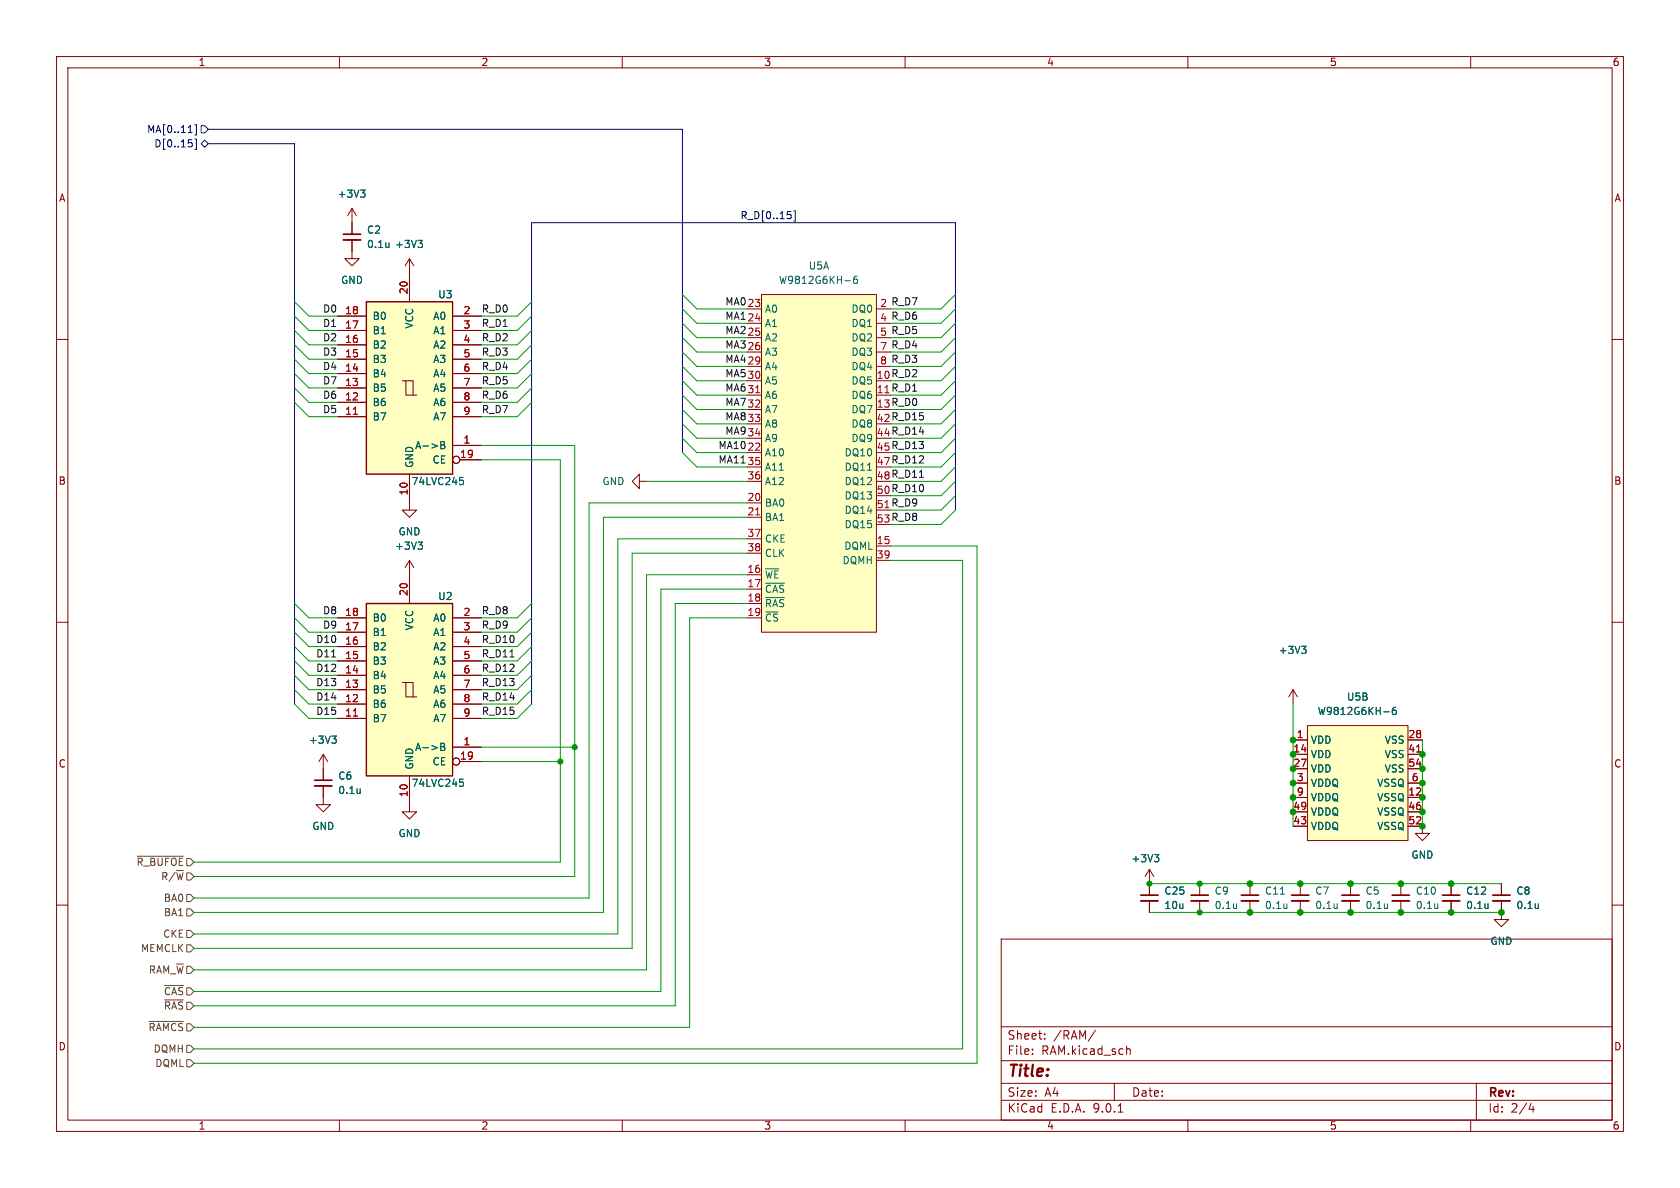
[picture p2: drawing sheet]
<svg xmlns="http://www.w3.org/2000/svg" width="297mm" height="210mm" viewBox="0 0 297 210" stroke-linecap="round" stroke-linejoin="round" font-family="sans-serif">
<g fill="none" stroke="#840000" stroke-width=".18">
<path d="M10 10h277v190h-277zM12 12h273v186h-273zM60 10v2M110 10v2M160 10v2M210 10v2M260 10v2M10 60h2M285 60h2M113 85.1v-1.3l-1.2 1.3 1.2 1.3v-1.3h1.3M10 110h2M285 110h2"/>
<path d="M57.1 133.4v4.5M57.1 138.9v2.1M57.1 133.4l-.7 1.2M57.1 133.4l.8 1.2M221 156.2v2M221 159.3v2M10 160h2M177 166h108v32h-108zM285 160h2M60 198v2M110 198v2M160 198v2"/>
<path d="M177 194.5h108M177 191.5h108M177 187.5h108M177 181.5h108M182.5 186.3v.1M182.5 185.5v.1M184.7 183.6v.1M184.7 182.8v.1M193.7 182.1l-1.3 2M197 191.5v3M197.7 196.6h.8M199.2 185.5l.2-.1 .3 .1 .1 .9"/>
<path d="M210 198v2M260 198v2M261 191.5v6.5M270.7 195l-.4 1.1h.9M271 195.6v1"/>
</g>
<path d="M55.6 137.9h3.1M219.5 158.2h3" fill="none" stroke="#840000" stroke-width=".3"/>
<path d="M55.6 138.9h3.1M219.5 159.3h3" fill="none" stroke="#840000" stroke-width=".33"/>
<path d="M58.7 130.1h.7l-.4 .5M59.2 130.6l.2 .2v.3l-.2 .3M63.7 139.4v.9M63.7 140.2h-.1M226.4 158.1h.7M227.5 159.8v.8M227.5 160.5h-.1" fill="none" stroke="#006464" stroke-width=".18"/>
<path d="M64.8 106.7h15.2v30.5h-15.2z" fill="#ffffc2"/>
<g fill="none" stroke="#840000" stroke-width=".18">
<path d="M62.2 36.8l-.7 1.3M62.2 36.8l.8 1.3M62.2 36.8v4.6M62.2 42.4v3.3h1.3l-1.3 1.3-1.2-1.3h1.2M59.7 109.2h5.1M59.7 111.8h5.1M59.7 114.3h5.1M59.7 116.8h5.1M59.7 119.4h5.1M72.4 101.6v5.1M80 109.2h5.1M80 111.8h5.1"/>
<path d="M80 114.3h5.1M80 116.8h5.1M80 119.4h5.1M59.7 121.9h5.1M59.7 124.5h5.1M59.7 127h5.1M71.1 120.7h.7v2.5h1.9M71.8 120.7h1.2v2.5M72.4 137.2v6.3h1.3l-1.3 1.3-1.3-1.3h1.3M80 121.9h5.1M80 124.5h5.1M80 127h5.1"/>
<path d="M80 132.1h5.1M81.3 134.6h3.8M57.1 141v1.2h1.3l-1.3 1.3-1.2-1.3h1.2M238.8 156.2v2M238.8 159.3v2M256.5 156.2v2M256.5 159.3v2M265.4 159.3v3.3h1.3l-1.3 1.2-1.2-1.2h1.2M265.4 156.2v2"/>
<circle cx="80.6" cy="134.6" r=".63"/>
</g>
<path d="M64.8 106.7h15.2v30.5h-15.2z" fill="none" stroke="#840000" stroke-width=".25"/>
<g fill="none" stroke="#006464" stroke-width=".18">
<path d="M63.7 33.6h.8l-.4 .5M64.3 34.1l.2 .2v.3l-.2 .3M68.8 42.9v.9M68.8 43.6l-.1 .1M77.9 131.4h.4l.3 .2-.3 .4 .3 .1 .1 .3-.3 .3h-.5zM77.9 132h.4M81.3 137.7h.6M81.4 138.2h.3l.2 .3v.4l-.5 .1M245.3 159.8v.8M263.1 159.8v.8M272 159.8v.8M245.3 160.5h-.1"/>
<path d="M263.1 160.5h-.1M272 160.5h-.1"/>
</g>
<path d="M62.5 126.6h.7" fill="none" stroke="#a90000" stroke-width=".18"/>
<path d="M60.7 41.4h3.1M237.2 158.2h3.1M255 158.2h3.1M263.9 158.2h3.1" fill="none" stroke="#840000" stroke-width=".3"/>
<path d="M60.7 42.4h3.1M237.2 159.3h3.1M255 159.3h3.1M263.9 159.3h3.1" fill="none" stroke="#840000" stroke-width=".33"/>
<path d="M231.1 128.3h17.8v20.3h-17.8z" fill="#ffffc2"/>
<g fill="none" stroke="#840000" stroke-width=".18">
<path d="M228.6 130.8h2.5M228.6 133.4h2.5M228.6 135.9h2.5M228.6 138.4h2.5M228.6 121.9l-.8 1.3M228.6 121.9l.8 1.3M228.6 121.9v2.6M231.1 128.3h17.8v20.3h-17.8zM248.9 130.8h2.6M248.9 133.4h2.6M248.9 135.9h2.6M248.9 138.4h2.6"/>
<path d="M212.1 156.2v2M212.1 159.3v2M228.6 141h2.5M228.6 143.5h2.5M228.6 146.1h2.5M229.9 156.2v2M229.9 159.3v2M248.9 141h2.6M248.9 143.5h2.6M248.9 146.1h2.6"/>
</g>
<path d="M250.4 132.9h.8" fill="none" stroke="#a90000" stroke-width=".18"/>
<path d="M230.1 114.2h.8l-.4 .5M230.7 114.7l.2 .3v.3l-.2 .2M244.6 125.8h1M246.7 125l-.3 .1a.86 .86 0 0 0 0 1.2l.4-.1 .1-.4-.3-.3-.3 .1-.2 .2M218.6 159.8v.8M236.4 159.8v.8M218.6 160.5h.1M236.4 160.5h-.1" fill="none" stroke="#006464" stroke-width=".18"/>
<path d="M210.6 158.2h3M228.3 158.2h3.1" fill="none" stroke="#840000" stroke-width=".3"/>
<path d="M210.6 159.3h3M228.3 159.3h3.1" fill="none" stroke="#840000" stroke-width=".33"/>
<path d="M134.6 52.1h20.3v59.7h-20.3z" fill="#ffffc2"/>
<g fill="none" stroke="#840000" stroke-width=".18">
<path d="M72.4 45.7l-.8 1.3M72.4 45.7l.8 1.3M72.4 45.7v2.6M132.1 54.6h2.5M132.1 57.2h2.5M132.1 59.7h2.5M134.6 52.1h20.3v59.7h-20.3zM154.9 59.7h2.6M132.1 62.2h2.5M132.1 64.8h2.5M132.1 67.3h2.5M132.1 69.9h2.5"/>
<path d="M132.1 72.4h2.5M132.1 74.9h2.5M132.1 77.5h2.5M154.9 62.2h2.6M154.9 64.8h2.6M132.1 80h2.5M132.1 82.6h2.5M132.1 85.1h2.5M132.1 88.9h2.5M132.1 91.4h2.5M132.1 95.3h2.5M132.1 97.8h2.5"/>
<path d="M154.9 96.5h2.6M154.9 99.1h2.6M132.1 101.6h2.5M132.1 104.1h2.5M132.1 106.7h2.5M132.1 109.2h2.5M203.2 153.7l-.8 1.2M203.2 153.7l.8 1.2M203.2 153.7v4.5M203.2 159.3v2M247.6 156.2v2M247.6 159.3v2"/>
<path d="M251.5 146.1v1.2h1.2l-1.2 1.3-1.3-1.3h1.3"/>
</g>
<path d="M133.6 69.4h.7M133.6 91h.7" fill="none" stroke="#a90000" stroke-width=".18"/>
<path d="M73.9 42.5h.8l-.4 .5M74.4 43l.3 .2v.3l-.3 .3M149.4 49.6h.9M151.5 48.8l-.4 .1a.86 .86 0 0 0 0 1.2l.5-.1v-.4l-.2-.3h-.3l-.2 .3M135.4 100.6h2.3M135.4 103.1h3.3M135.4 105.6h3.3M204.1 151.1h.8l-.5 .5M204.6 151.6l.3 .2v.3l-.3 .2M254.2 159.8v.8M254.2 160.5h-.1" fill="none" stroke="#006464" stroke-width=".18"/>
<path d="M201.7 158.2h3M246.1 158.2h3.1" fill="none" stroke="#840000" stroke-width=".3"/>
<path d="M201.7 159.3h3M246.1 159.3h3.1" fill="none" stroke="#840000" stroke-width=".33"/>
<path d="M64.8 53.3h15.2v30.5h-15.2z" fill="#ffffc2"/>
<g fill="none" stroke="#840000" stroke-width=".18">
<path d="M62.2 39.4v2M59.7 55.9h5.1M59.7 58.4h5.1M62.2 42.4v2.1M72.4 48.3v5M80 55.9h5.1M80 58.4h5.1M59.7 61h5.1M59.7 63.5h5.1M59.7 66h5.1M59.7 68.6h5.1M59.7 71.1h5.1"/>
<path d="M59.7 73.7h5.1M71.1 67.3h.7v2.6h1.9M71.8 67.3h1.2v2.6M80 61h5.1M80 63.5h5.1M80 66h5.1M80 68.6h5.1M80 71.1h5.1M80 73.7h5.1M80 78.7h5.1M72.4 83.8v6.4h1.3l-1.3 1.2-1.3-1.2h1.3M72.4 99.1v7.6"/>
<path d="M72.4 99.1l-.8 1.2M72.4 99.1l.8 1.2M81.3 81.3h3.8M59.7 109.2h5.1M59.7 111.8h5.1M59.7 114.3h5.1M59.7 116.8h5.1M59.7 119.4h5.1M80 109.2h5.1M80 111.8h5.1M80 114.3h5.1M80 116.8h5.1"/>
<path d="M80 119.4h5.1M57.1 135.9v2M57.1 138.9v2.1M59.7 121.9h5.1M59.7 124.5h5.1M59.7 127h5.1M72.4 137.2v5M80 121.9h5.1M80 124.5h5.1M80 127h5.1M80 132.1h5.1M81.3 134.6h3.8"/>
<path d="M228.6 130.8h2.5M228.6 133.4h2.5M228.6 135.9h2.5M228.6 138.4h2.5M248.9 130.8h2.6M248.9 133.4h2.6M248.9 135.9h2.6M248.9 138.4h2.6M203.2 156.2v2M203.2 159.3v2M228.6 141h2.5M228.6 143.5h2.5"/>
<path d="M228.6 146.1h2.5M248.9 141h2.6M248.9 143.5h2.6M248.9 146.1h2.6M256.5 156.2v2M256.5 159.3v2M265.4 156.2v2M265.4 159.3v2"/>
<circle cx="80.6" cy="81.3" r=".63"/>
<circle cx="80.6" cy="134.6" r=".63"/>
</g>
<path d="M64.8 53.3h15.2v30.5h-15.2z" fill="none" stroke="#840000" stroke-width=".25"/>
<g fill="none" stroke="#006464" stroke-width=".18">
<path d="M63.7 33.6h.8l-.4 .5M64.3 34.1l.2 .2v.3l-.2 .3M68.8 42.9v.9M68.8 43.6l-.1 .1M73.9 42.5h.8l-.4 .5M74.4 43l.3 .2v.3l-.3 .3M77.9 78h.4l.3 .3-.3 .4 .3 .1 .1 .3-.3 .2h-.5zM77.9 78.7h.4M73.9 95.8h.8l-.4 .5M74.4 96.3l.3 .3v.3l-.3 .2M81.3 84.4h.6M81.4 84.9h.3l.2 .2-.1 .5-.4 .1"/>
<path d="M230.1 114.2h.8l-.4 .5M230.7 114.7l.2 .3v.3l-.2 .2M58.7 130.1h.7l-.4 .5M59.2 130.6l.2 .2v.3l-.2 .3M63.7 139.4v.9M77.9 131.4h.4l.3 .2-.3 .4 .3 .1 .1 .3-.3 .3h-.5zM77.9 132h.4M81.3 137.7h.6M81.4 138.2h.3l.2 .3v.4l-.5 .1M244.6 125.8h1M246.7 125l-.3 .1a.86 .86 0 0 0 0 1.2l.4-.1 .1-.4-.3-.3-.3 .1-.2 .2M63.7 140.2h-.1"/>
<path d="M204.1 151.1h.8l-.5 .5M204.6 151.6l.3 .2v.3l-.3 .2M263.1 159.8v.8M272 159.8v.8M263.1 160.5h-.1M272 160.5h-.1"/>
</g>
<path d="M62.5 73.2h.7M62.5 126.6h.7M250.4 132.9h.8" fill="none" stroke="#a90000" stroke-width=".18"/>
<path d="M24.3 151.4h8.1M33 158.1h.7l.6 .7-.6 .6h-.7zM29.1 174.2h3.3M29.1 176.8h3.3M31.2 170.4h1.2M33 160.7h.7l.6 .6-.6 .6h-.7zM33 164.5h.7l.6 .6-.6 .6h-.7zM33 167h.7l.6 .6-.6 .7h-.7zM26.4 180.6h6M33 184.8h.7l.6 .6-.6 .7h-.7zM33 187.3h.7l.6 .7-.6 .6h-.7z" fill="none" stroke="#725600" stroke-width=".18"/>
<g fill="none" stroke="#000084" stroke-width=".18">
<path d="M33.3 23.4h.7M33.3 24.7h.6M33.9 25.3l.1 .1-.1 .5M34.4 22h.3v1.9h-.3M34.4 24.6h.3v1.8h-.3M35.6 22.2h.6l.6 .7-.6 .6h-.6zM35.6 25.4l.6-.6 .6 .6-.6 .6zM36.8 22.9h83.8v57.1M36.8 25.4h15.3v99.1M139.2 37.4h.6M139.7 37.9l.2 .2-.2 .5M140.3 37.3h.3v1.8h-.3"/>
<path d="M168.9 90.2v-50.8h-74.9v85.1"/>
</g>
<path d="M162.5 84.4h.8M58.6 116.1h.7M90.1 116.1h.8" fill="none" stroke="#0f0f0f" stroke-width=".18"/>
<g fill="none" stroke="#009600" stroke-width=".18">
<path d="M52.1 55.9l2.5 2.5h5.1M52.1 58.4l2.5 2.6h5.1M52.1 53.3l2.5 2.6h5.1M94 55.9l-2.6 2.5h-6.3M94 58.4l-2.6 2.6h-6.3M94 53.3l-2.6 2.6h-6.3M120.6 52.1l2.6 2.5h8.9M120.6 54.6l2.6 2.6h8.9M120.6 59.7l2.6 2.5h8.9M120.6 57.2l2.6 2.5h8.9M168.9 52.1l-2.5 2.5h-8.9M168.9 54.6l-2.5 2.6h-8.9"/>
<path d="M168.9 59.7l-2.5 2.5h-8.9M168.9 57.2l-2.5 2.5h-8.9M52.1 71.1l2.5 2.6h5.1M52.1 68.6l2.5 2.5h5.1M52.1 66l2.5 2.6h5.1M52.1 63.5l2.5 2.5h5.1M52.1 61l2.5 2.5h5.1M85.1 78.7h16.5v76.2h-67.3M94 71.1l-2.6 2.6h-6.3M94 68.6l-2.6 2.5h-6.3M94 66l-2.6 2.6h-6.3M94 63.5l-2.6 2.5h-6.3"/>
<path d="M94 61l-2.6 2.5h-6.3M120.6 74.9l2.6 2.6h8.9M120.6 72.4l2.6 2.5h8.9M120.6 67.3l2.6 2.6h8.9M120.6 64.8l2.6 2.5h8.9M120.6 69.9l2.6 2.5h8.9M120.6 77.5l2.6 2.5h8.9M120.6 62.2l2.6 2.6h8.9M168.9 74.9l-2.5 2.6h-8.9M168.9 72.4l-2.5 2.5h-8.9M168.9 67.3l-2.5 2.6h-8.9M168.9 64.8l-2.5 2.5h-8.9"/>
<path d="M168.9 69.9l-2.5 2.5h-8.9M168.9 77.5l-2.5 2.5h-8.9M168.9 62.2l-2.5 2.6h-8.9M85.1 81.3h14v71.1h-64.8M114.3 85.1h17.8M120.6 80l2.6 2.6h8.9M132.1 91.4h-25.4v69.9h-72.4M132.1 97.8h-20.3v69.8h-77.5M132.1 95.3h-22.9v69.8h-74.9M132.1 88.9h-28v69.9h-69.8M157.5 99.1h12.7v86.3h-135.9M157.5 96.5h15.2v91.5h-138.4"/>
<path d="M168.9 85.1l-2.5 2.5h-8.9M168.9 82.6l-2.5 2.5h-8.9M168.9 90.2l-2.5 2.5h-8.9M168.9 80l-2.5 2.6h-8.9M168.9 87.6l-2.5 2.6h-8.9M52.1 106.7l2.5 2.5h5.1M52.1 116.8l2.5 2.6h5.1M52.1 119.4l2.5 2.5h5.1M52.1 109.2l2.5 2.6h5.1M52.1 114.3l2.5 2.5h5.1M52.1 111.8l2.5 2.5h5.1M94 106.7l-2.6 2.5h-6.3"/>
<path d="M94 116.8l-2.6 2.6h-6.3M94 119.4l-2.6 2.5h-6.3M94 109.2l-2.6 2.6h-6.3M94 114.3l-2.6 2.5h-6.3M94 111.8l-2.6 2.5h-6.3M132.1 104.1h-15.3v71.2h-82.5M132.1 109.2h-10.2v72.4h-87.6M132.1 106.7h-12.7v71.1h-85.1M132.1 101.6h-17.8v69.9h-80M52.1 121.9l2.5 2.6h5.1M52.1 124.5l2.5 2.5h5.1M85.1 134.6h14"/>
<path d="M85.1 132.1h16.5M94 121.9l-2.6 2.6h-6.3M94 124.5l-2.6 2.5h-6.3M228.6 124.5v21.6M251.5 130.8v15.3M203.2 156.2h62.2M203.2 161.3h62.2"/>
</g>
<g fill="#009600" stroke="#009600" stroke-width=".18">
<circle cx="238.8" cy="156.2" r=".51"/>
<circle cx="229.9" cy="156.2" r=".51"/>
<circle cx="229.9" cy="161.3" r=".51"/>
<circle cx="251.5" cy="143.5" r=".51"/>
<circle cx="251.5" cy="146.1" r=".51"/>
<circle cx="251.5" cy="141" r=".51"/>
<circle cx="256.5" cy="161.3" r=".51"/>
<circle cx="247.7" cy="156.2" r=".51"/>
<circle cx="256.5" cy="156.2" r=".51"/>
<circle cx="251.5" cy="135.9" r=".51"/>
<circle cx="251.5" cy="133.4" r=".51"/>
<circle cx="251.5" cy="138.4" r=".51"/>
<circle cx="238.8" cy="161.3" r=".51"/>
<circle cx="247.7" cy="161.3" r=".51"/>
<circle cx="265.4" cy="161.3" r=".51"/>
<circle cx="101.6" cy="132.1" r=".46"/>
<circle cx="99.1" cy="134.6" r=".46"/>
<circle cx="203.2" cy="156.2" r=".46"/>
<circle cx="228.6" cy="141" r=".51"/>
<circle cx="228.6" cy="143.5" r=".51"/>
<circle cx="228.6" cy="138.4" r=".51"/>
<circle cx="228.6" cy="130.8" r=".51"/>
<circle cx="221" cy="156.2" r=".51"/>
<circle cx="228.6" cy="133.4" r=".51"/>
<circle cx="228.6" cy="135.9" r=".51"/>
<circle cx="221" cy="161.3" r=".51"/>
<circle cx="212.1" cy="161.3" r=".46"/>
<circle cx="212.1" cy="156.2" r=".46"/>
</g>
<text font-size="2.8" fill="#840000" x="178" y="190.9">Title:</text>
<g font-size="2.1" fill="#840000">
<text x="178" y="184">Sheet:</text>
<text x="186.2" y="184">/RAM/</text>
<text x="178" y="186.7">File:</text>
<text x="184.1" y="186.7">RAM.kicad_sch</text>
<text x="178" y="196.9">KiCad</text>
<text x="178" y="194.1">Size:</text>
<text x="184.7" y="194.1">A4</text>
<text x="185.7" y="196.9">E.D.A.</text>
<text x="193.3" y="196.9">9.0.1</text>
<text x="200" y="194.1">Date:</text>
<text x="263" y="194.3">Rev:</text>
<text x="263" y="196.9">Id:</text>
<text x="267.1" y="196.9">2/4</text>
</g>
<g font-size="1.8" fill="#840000">
<text x="35" y="11.9">1</text>
<text x="85" y="11.9">2</text>
<text x="135" y="11.9">3</text>
<text x="185" y="11.9">4</text>
<text x="235" y="11.9">5</text>
<text x="285" y="11.9">6</text>
<text x="10.3" y="35.9">A</text>
<text x="285.3" y="35.9">A</text>
<text x="10.3" y="85.9">B</text>
<text x="285.3" y="85.9">B</text>
<text x="10.3" y="135.9">C</text>
<text x="285.3" y="135.9">C</text>
<text x="10.3" y="185.9">D</text>
<text x="285.3" y="185.9">D</text>
<text x="35" y="199.9">1</text>
<text x="85" y="199.9">2</text>
<text x="135" y="199.9">3</text>
<text x="185" y="199.9">4</text>
<text x="235" y="199.9">5</text>
<text x="285" y="199.9">6</text>
</g>
<g font-size="1.8" fill="#000084">
<text x="25.9" y="23.7">MA[0..11]</text>
<text x="27.2" y="26.3">D[0..15]</text>
<text x="130.8" y="38.8">R_D[0..15]</text>
</g>
<g font-size="1.8" fill="#006464">
<text x="59.6" y="35.2">+3V3</text>
<text x="64.8" y="41.5">C2</text>
<text x="64.8" y="44">0.1u</text>
<text x="69.7" y="44">+3V3</text>
<text x="142.9" y="47.9">U5A</text>
<text x="60.2" y="50.4">GND</text>
<text x="77.4" y="52.9">U3</text>
<text x="137.6" y="50.4">W9812G6KH-6</text>
<text x="65.8" y="56.7">B0</text>
<text x="65.8" y="59.3">B1</text>
<text x="73.3" y="58.2" transform="rotate(-90 73.3 58.2)">VCC</text>
<text x="76.5" y="56.7">A0</text>
<text x="76.5" y="59.3">A1</text>
<text x="135.1" y="55.5">A0</text>
<text x="135.1" y="58">A1</text>
<text x="150.4" y="55.5">DQ0</text>
<text x="150.4" y="58">DQ1</text>
<text x="65.8" y="61.8">B2</text>
<text x="65.8" y="64.4">B3</text>
<text x="76.5" y="61.8">A2</text>
<text x="76.5" y="64.4">A3</text>
<text x="135.1" y="60.6">A2</text>
<text x="135.1" y="63.1">A3</text>
<text x="135.1" y="65.6">A4</text>
<text x="150.4" y="60.6">DQ2</text>
<text x="150.4" y="63.1">DQ3</text>
<text x="150.4" y="65.6">DQ4</text>
<text x="65.8" y="66.9">B4</text>
<text x="65.8" y="69.4">B5</text>
<text x="65.8" y="72">B6</text>
<text x="76.5" y="66.9">A4</text>
<text x="76.5" y="69.4">A5</text>
<text x="76.5" y="72">A6</text>
<text x="135.1" y="68.2">A5</text>
<text x="135.1" y="70.7">A6</text>
<text x="150.4" y="68.2">DQ5</text>
<text x="150.4" y="70.7">DQ6</text>
<text x="65.8" y="74.5">B7</text>
<text x="76.5" y="74.5">A7</text>
<text x="135.1" y="73.3">A7</text>
<text x="135.1" y="75.8">A8</text>
<text x="150.4" y="73.3">DQ7</text>
<text x="150.4" y="75.8">DQ8</text>
<text x="73.3" y="82.8" transform="rotate(-90 73.3 82.8)">GND</text>
<text x="73.3" y="79.6">A-&gt;B</text>
<text x="76.4" y="82.1">CE</text>
<text x="135.1" y="78.3">A9</text>
<text x="135.1" y="80.9">A10</text>
<text x="135.1" y="83.4">A11</text>
<text x="149.2" y="80.9">DQ10</text>
<text x="149.2" y="83.4">DQ11</text>
<text x="150.4" y="78.3">DQ9</text>
<text x="72.7" y="86">74LVC245</text>
<text x="106.4" y="86">GND</text>
<text x="135.1" y="86">A12</text>
<text x="135.1" y="89.8">BA0</text>
<text x="149.2" y="86">DQ12</text>
<text x="149.2" y="88.5">DQ13</text>
<text x="70.4" y="94.8">GND</text>
<text x="135.1" y="92.3">BA1</text>
<text x="149.2" y="91">DQ14</text>
<text x="149.2" y="93.6">DQ15</text>
<text x="69.7" y="97.4">+3V3</text>
<text x="135.1" y="96.1">CKE</text>
<text x="135.1" y="98.7">CLK</text>
<text x="148.8" y="99.9">DQMH</text>
<text x="149.1" y="97.4">DQML</text>
<text x="77.4" y="106.3">U2</text>
<text x="135.1" y="102.5">~{WE}</text>
<text x="135.1" y="105">~{CAS}</text>
<text x="135.1" y="107.5">~{RAS}</text>
<text x="65.8" y="110.1">B0</text>
<text x="65.8" y="112.6">B1</text>
<text x="73.3" y="111.5" transform="rotate(-90 73.3 111.5)">VCC</text>
<text x="76.5" y="110.1">A0</text>
<text x="76.5" y="112.6">A1</text>
<text x="135.1" y="110.1">~{CS}</text>
<text x="65.8" y="115.2">B2</text>
<text x="65.8" y="117.7">B3</text>
<text x="76.5" y="115.2">A2</text>
<text x="76.5" y="117.7">A3</text>
<text x="226" y="115.8">+3V3</text>
<text x="65.8" y="120.2">B4</text>
<text x="65.8" y="122.8">B5</text>
<text x="65.8" y="125.3">B6</text>
<text x="76.5" y="120.2">A4</text>
<text x="76.5" y="122.8">A5</text>
<text x="76.5" y="125.3">A6</text>
<text x="238" y="124.1">U5B</text>
<text x="54.5" y="131.7">+3V3</text>
<text x="65.8" y="127.9">B7</text>
<text x="76.5" y="127.9">A7</text>
<text x="231.6" y="131.7">VDD</text>
<text x="232.9" y="126.6">W9812G6KH-6</text>
<text x="244.7" y="131.7">VSS</text>
<text x="73.3" y="136.1" transform="rotate(-90 73.3 136.1)">GND</text>
<text x="73.3" y="132.9">A-&gt;B</text>
<text x="76.4" y="135.5">CE</text>
<text x="231.6" y="134.2">VDD</text>
<text x="231.6" y="136.8">VDD</text>
<text x="244.7" y="134.2">VSS</text>
<text x="244.7" y="136.8">VSS</text>
<text x="59.7" y="138">C6</text>
<text x="59.7" y="140.6">0.1u</text>
<text x="72.7" y="139.3">74LVC245</text>
<text x="231.6" y="139.3">VDDQ</text>
<text x="231.6" y="141.8">VDDQ</text>
<text x="243.4" y="139.3">VSSQ</text>
<text x="243.4" y="141.8">VSSQ</text>
<text x="55.1" y="146.9">GND</text>
<text x="70.4" y="148.2">GND</text>
<text x="231.6" y="144.4">VDDQ</text>
<text x="231.6" y="146.9">VDDQ</text>
<text x="243.4" y="144.4">VSSQ</text>
<text x="243.4" y="146.9">VSSQ</text>
<text x="199.9" y="152.6">+3V3</text>
<text x="249.4" y="152">GND</text>
<text x="205.7" y="158.3">C25</text>
<text x="205.7" y="160.9">10u</text>
<text x="214.6" y="158.3">C9</text>
<text x="214.6" y="160.9">0.1u</text>
<text x="223.5" y="158.3">C11</text>
<text x="223.5" y="160.9">0.1u</text>
<text x="232.4" y="158.3">C7</text>
<text x="232.4" y="160.9">0.1u</text>
<text x="241.3" y="158.3">C5</text>
<text x="241.3" y="160.9">0.1u</text>
<text x="250.2" y="158.3">C10</text>
<text x="250.2" y="160.9">0.1u</text>
<text x="259.1" y="158.3">C12</text>
<text x="259.1" y="160.9">0.1u</text>
<text x="268" y="158.3">C8</text>
<text x="268" y="160.9">0.1u</text>
<text x="263.4" y="167.2">GND</text>
</g>
<g font-size="1.8" fill="#a90000">
<text x="72.1" y="52.1" transform="rotate(-90 72.1 52.1)">20</text>
<text x="60.9" y="55.6">18</text>
<text x="60.9" y="58.2">17</text>
<text x="81.8" y="55.6">2</text>
<text x="81.8" y="58.2">3</text>
<text x="60.9" y="60.7">16</text>
<text x="60.9" y="63.2">15</text>
<text x="60.9" y="65.8">14</text>
<text x="81.8" y="60.7">4</text>
<text x="81.8" y="63.2">5</text>
<text x="81.8" y="65.8">6</text>
<text x="60.9" y="68.3">13</text>
<text x="60.9" y="70.9">12</text>
<text x="81.8" y="68.3">7</text>
<text x="81.8" y="70.9">8</text>
<text x="60.9" y="73.4">11</text>
<text x="81.8" y="73.4">9</text>
<text x="81.2" y="81">19</text>
<text x="81.8" y="78.5">1</text>
<text x="132" y="82.3">35</text>
<text x="72.1" y="87.7" transform="rotate(-90 72.1 87.7)">10</text>
<text x="132" y="84.8">36</text>
<text x="132" y="88.6">20</text>
<text x="132" y="91.2">21</text>
<text x="132" y="95">37</text>
<text x="132" y="97.5">38</text>
<text x="132" y="101.3">16</text>
<text x="154.9" y="96.3">15</text>
<text x="154.9" y="98.8">39</text>
<text x="72.1" y="105.5" transform="rotate(-90 72.1 105.5)">20</text>
<text x="132" y="103.9">17</text>
<text x="132" y="106.4">18</text>
<text x="60.9" y="109">18</text>
<text x="60.9" y="111.5">17</text>
<text x="81.8" y="109">2</text>
<text x="81.8" y="111.5">3</text>
<text x="132" y="109">19</text>
<text x="60.9" y="114">16</text>
<text x="60.9" y="116.6">15</text>
<text x="60.9" y="119.1">14</text>
<text x="81.8" y="114">4</text>
<text x="81.8" y="116.6">5</text>
<text x="81.8" y="119.1">6</text>
<text x="60.9" y="121.7">13</text>
<text x="60.9" y="124.2">12</text>
<text x="81.8" y="121.7">7</text>
<text x="81.8" y="124.2">8</text>
<text x="60.9" y="126.7">11</text>
<text x="81.8" y="126.7">9</text>
<text x="81.8" y="131.8">1</text>
<text x="229.2" y="130.6">1</text>
<text x="248.9" y="130.6">28</text>
<text x="81.2" y="134.4">19</text>
<text x="228.6" y="133.1">14</text>
<text x="228.6" y="135.6">27</text>
<text x="248.9" y="133.1">41</text>
<text x="248.9" y="135.6">54</text>
<text x="72.1" y="141" transform="rotate(-90 72.1 141)">10</text>
<text x="228.6" y="143.3">49</text>
<text x="229.2" y="138.2">3</text>
<text x="229.2" y="140.7">9</text>
<text x="248.9" y="140.7">12</text>
<text x="248.9" y="143.3">46</text>
<text x="249.5" y="138.2">6</text>
<text x="228.6" y="145.8">43</text>
<text x="248.9" y="145.8">52</text>
</g>
<g font-size="1.8" fill="#0f0f0f">
<text x="57" y="55.3">D0</text>
<text x="57" y="57.9">D1</text>
<text x="85.1" y="55.3">R_D0</text>
<text x="85.1" y="57.9">R_D1</text>
<text x="128.1" y="59.2">MA225</text>
<text x="128.1" y="56.6">MA124</text>
<text x="128.1" y="54.1">MA023</text>
<text x="155.5" y="54.4">2 R_D7</text>
<text x="155.5" y="56.9">4 R_D6</text>
<text x="155.5" y="59.4">5 R_D5</text>
<text x="57" y="65.5">D4</text>
<text x="57" y="63">D3</text>
<text x="57" y="60.4">D2</text>
<text x="85.1" y="65.5">R_D4</text>
<text x="85.1" y="63">R_D3</text>
<text x="85.1" y="60.4">R_D2</text>
<text x="128.1" y="61.7">MA326</text>
<text x="128.1" y="64.2">MA429</text>
<text x="155.5" y="62">7 R_D4</text>
<text x="155.5" y="64.5">8 R_D3</text>
<text x="57" y="68">D7</text>
<text x="57" y="70.6">D6</text>
<text x="85.1" y="70.6">R_D6</text>
<text x="85.1" y="68">R_D5</text>
<text x="128.1" y="71.9">MA732</text>
<text x="128.1" y="66.8">MA530</text>
<text x="128.1" y="69.3">MA631</text>
<text x="154.9" y="67.1">10 R_D2</text>
<text x="154.9" y="69.6">11 R_D1</text>
<text x="57" y="73.1">D5</text>
<text x="85.1" y="73.1">R_D7</text>
<text x="128.1" y="76.9">MA934</text>
<text x="128.1" y="74.4">MA833</text>
<text x="154.9" y="72.1">13 R_D0</text>
<text x="154.9" y="74.7">42 R_D15</text>
<text x="154.9" y="77.2">44 R_D14</text>
<text x="126.9" y="79.5">MA10</text>
<text x="126.9" y="82">MA11</text>
<text x="132" y="79.8">22</text>
<text x="154.9" y="79.8">45 R_D13</text>
<text x="154.9" y="82.3">47 R_D12</text>
<text x="154.9" y="84.8">48 R_D11</text>
<text x="154.9" y="87.4">50 R_D10</text>
<text x="154.9" y="89.9">51 R_D9</text>
<text x="154.9" y="92.5">53 R_D8</text>
<text x="55.8" y="113.8">D10</text>
<text x="57" y="108.7">D8</text>
<text x="57" y="111.2">D9</text>
<text x="85.1" y="108.7">R_D8</text>
<text x="85.1" y="111.2">R_D9</text>
<text x="85.1" y="113.8">R_D10</text>
<text x="55.8" y="116.3">D11</text>
<text x="55.8" y="118.8">D12</text>
<text x="85.1" y="118.8">R_D12</text>
<text x="85.1" y="116.3">R_D11</text>
<text x="55.8" y="121.4">D13</text>
<text x="55.8" y="123.9">D14</text>
<text x="85.1" y="123.9">R_D14</text>
<text x="85.1" y="121.4">R_D13</text>
<text x="55.8" y="126.5">D15</text>
<text x="85.1" y="126.5">R_D15</text>
</g>
<g font-size="1.8" fill="#725600">
<text x="24" y="153.3">~{R_BUFOE}</text>
<text x="28.4" y="155.8">R/~{W}</text>
<text x="28.9" y="159.6">BA0</text>
<text x="28.7" y="166">CKE</text>
<text x="28.9" y="162.2">BA1</text>
<text x="24.8" y="168.5">MEMCLK</text>
<text x="26.2" y="172.3">RAM_~{W}</text>
<text x="28.9" y="176.1">~{CAS}</text>
<text x="28.9" y="178.7">~{RAS}</text>
<text x="26.1" y="182.5">~{RAMCS}</text>
<text x="27.1" y="186.3">DQMH</text>
<text x="27.4" y="188.8">DQML</text>
</g>
</svg>
